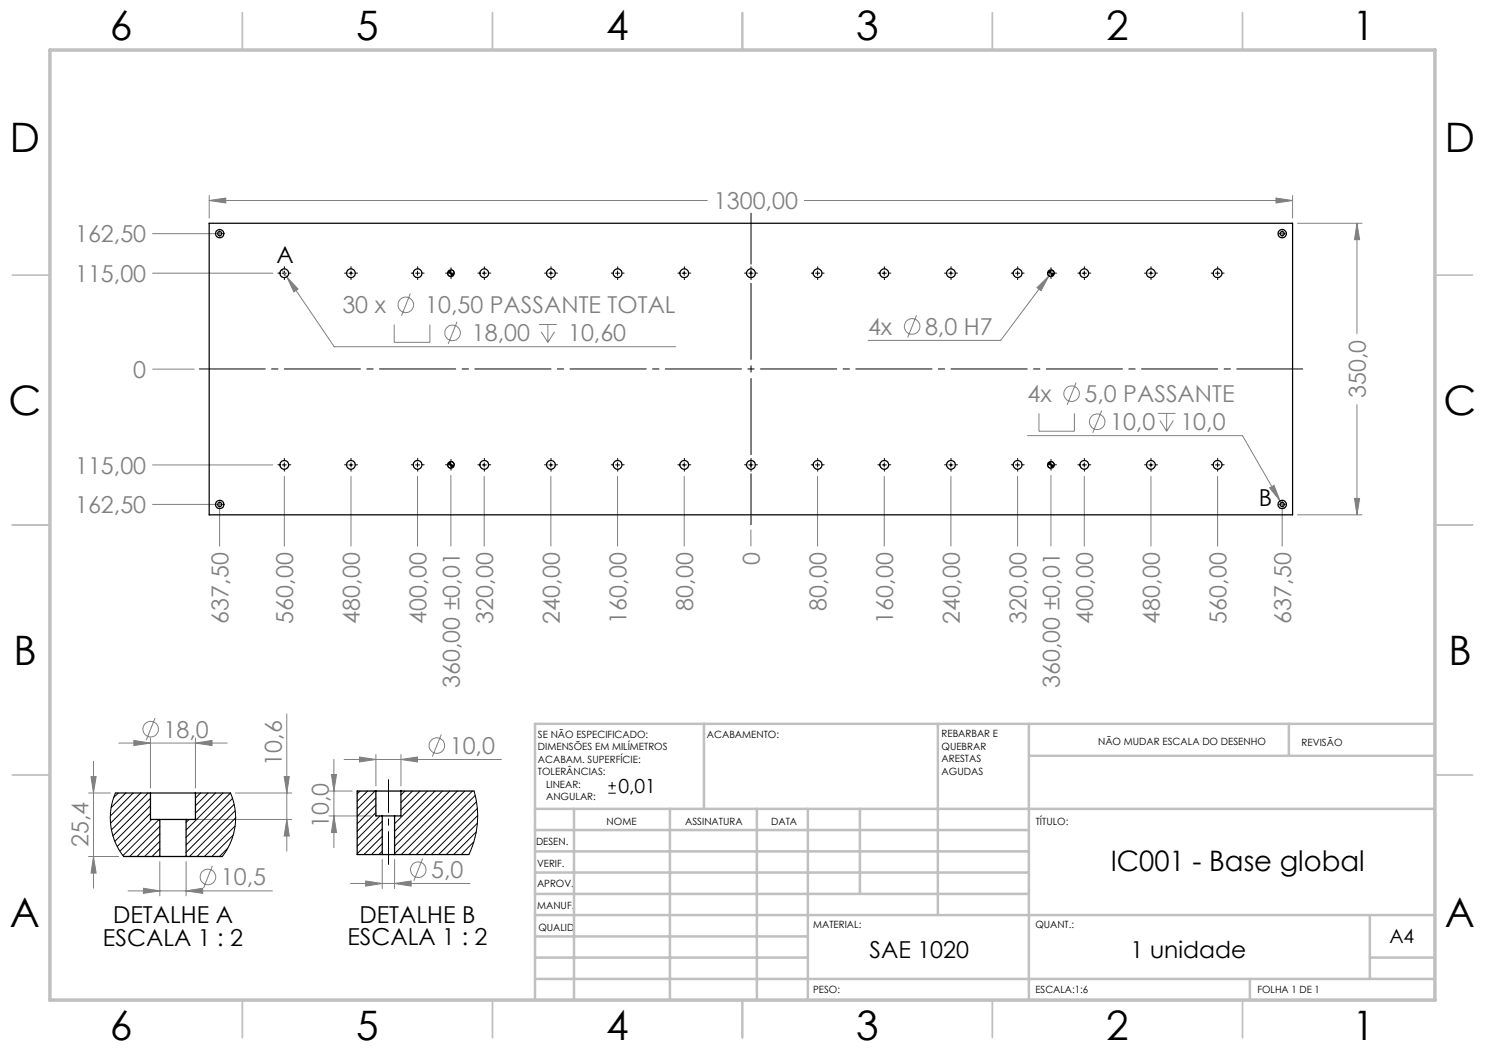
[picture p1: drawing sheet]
<svg xmlns="http://www.w3.org/2000/svg" width="297mm" height="210mm" viewBox="0 0 297 210" stroke-linecap="round" stroke-linejoin="round" font-family="sans-serif">
<g fill="none" stroke="#808080" stroke-width=".2">
<path d="M41.8 39.1v4.5M255.2 39.6l3.3 .5-3.3 .5zM258.5 39.1v4.5M30.5 54.6h24.1M30.5 46.7h12.4M41.8 40.1l3.4-.5v1zM41.8 40.1h99.7M56.4 53.9l1 1.5M57.4 55.4l2.2 2.4-.8 .6zM57.4 55.4l9.5 13.9h68.2M82.1 58.7l-1.8 4.5M160.9 40.1h97.6"/>
<path d="M207.4 57.5l2.4-2.3-1.6 2.9zM209.8 55.2l-9.7 12.9h-26.5M210.6 54.1l-.8 1.1M259.5 44.7h12.9M271.4 44.7v22M271.4 44.7l.5 3.2h-1zM30.5 73.8h8.3M78.8 64.9v3.6h7.2v-3.6M91.4 64.3l-1.8 4.5M107.8 64.9h3.5M108.2 66.3l1.4 2.2M109.6 64.9v3.6"/>
<path d="M110.9 66.3l-1.3 2.2M183.3 63.1l-1.8 4.4M215.2 76.5l-1.8 4.5M30.5 93h24.1M56.9 95.3v13.9M70.2 95.3v13.9M83.5 95.3v13.9M90.2 95.1v14.1M96.8 95.3v13.9M110.2 95.3v13.9M123.5 95.3v13.9M136.8 95.3v13.9"/>
<path d="M163.5 95.3v13.9M176.8 95.3v13.9M190.2 95.3v13.9M203.5 95.3v13.9M205.5 87.1h43l7.5 13.1M207.8 82.7v3.5h7.1v-3.5M210.2 95.1v14.1M216.9 95.3v13.9M220.3 82.1l-1.8 4.5M230.2 95.3v13.9M231.6 82.7h3.5M232 84.1l1.3 2.1"/>
<path d="M233.3 82.7v3.5M234.7 84.1l-1.4 2.1M243.5 95.3v13.9M253.9 97.6l.9-.5 1.2 3.1zM270.9 99.7h1l-.5 3.3zM271.4 80.9v22.1M30.5 100.9h12.4M43.9 101.9v7.3M150.2 106v3.2M256 100.2l.9 1.4M256.4 101.9v7.3M259.5 103h12.9"/>
<path d="M17.7 158.6h4.4M18.2 155.3h1l-.5 3.3zM18.7 152.3v25.4M23.7 148.6h21.7M26.8 148.1l3.3 .5-3.3 .5zM30.1 147.6v10M31 143.6l-1.8 4.5M39.1 148.6l3.3-.5v1zM39.1 147.6v10M47.1 158.6h11.2M56.8 155.3h1.1l-.5 3.3zM57.4 142.8v27.4"/>
<path d="M65.8 158.2h4.6M66.3 154.9h1l-.5 3.3zM66.8 151.9v17.6M68.8 151.9h31.5M71.9 151.4l3.3 .5-3.3 .5zM75.2 150.9v6.3M80.2 151.9l3.3-.5v1zM80.2 150.9v6.3M88.3 146.9l-1.8 4.4M17.7 171.3h6M18.7 171.3l.5 3.3h-1zM25.6 178.2h28.9"/>
<path d="M28.7 177.7l3.3 .5-3.3 .5zM32 172.3v6.9M37.2 178.2l3.3-.5v1zM37.2 172.3v6.9M38.2 163.9h20.1M42.5 173.2l-1.8 4.4M57.4 163.9l.5 3.3h-1.1zM65.8 163.2h8.4M66.8 163.2l.5 3.3h-1zM70.1 176.7h23.9M73.1 176.2l3.3 .5-3.3 .5zM76.4 171.9v5.8"/>
<path d="M78.9 176.7l3.3-.5v1zM78.9 171.9v5.8M84.5 171.7l-1.7 4.5"/>
<circle cx="81.2" cy="61" r="1.56"/>
<circle cx="90.5" cy="66.6" r="1.56"/>
<circle cx="182.4" cy="65.3" r="1.56"/>
<circle cx="214.3" cy="78.7" r="1.56"/>
<circle cx="219.4" cy="84.4" r="1.56"/>
<circle cx="30.1" cy="145.8" r="1.55"/>
<circle cx="87.4" cy="149.1" r="1.56"/>
<circle cx="41.6" cy="175.4" r="1.55"/>
<circle cx="83.6" cy="173.9" r="1.55"/>
</g>
<g fill="none" stroke="#000" stroke-width=".2">
<path d="M56.4 54.6h.9M56.9 54.2v.9M69.8 54.6h.8M70.2 54.2v.9M83.1 54.6h.8M83.5 54.2v.9M89.5 54.6a.65 .65 0 0 0 .7 .7M89.8 54.6h.8M90.2 54.2v.9M90.2 54a.66 .66 0 0 1 .6 .6M96.4 54.6h.9M96.8 54.2v.9"/>
<path d="M109.8 54.6h.8M110.2 54.2v.9M123.1 54.6h.8M123.5 54.2v.9M136.4 54.6h.9M136.8 54.2v.9M149.8 54.6h.8M150.2 54.2v.9M163.1 54.6h.8M163.5 54.2v.9M176.4 54.6h.9M176.8 54.2v.9"/>
<path d="M189.8 54.6h.8M190.2 54.2v.9M203.1 54.6h.8M203.5 54.2v.9M209.5 54.6v.1a.66 .66 0 0 0 .7 .6M210.2 54l.4 .1 .3 .5M216.4 54.6h.9M216.9 54.2v.9M229.8 54.6h.8M230.2 54.2v.9M243.1 54.6h.8M243.5 54.2v.9"/>
<path d="M56.4 93h.9M56.9 92.6v.8M69.8 93h.8M70.2 92.6v.8M83.1 93h.8M83.5 92.6v.8M89.5 93a.65 .65 0 0 0 .7 .7M89.8 93h.8M90.2 92.6v.8M90.2 92.3a.61 .61 0 0 1 .6 .7M96.4 93h.9M96.8 92.6v.8"/>
<path d="M109.8 93h.8M110.2 92.6v.8M123.1 93h.8M123.5 92.6v.8M136.4 93h.9M136.8 92.6v.8M149.8 93h.8M150.2 92.6v.8M163.1 93h.8M163.5 92.6v.8M176.4 93h.9M176.8 92.6v.8"/>
<path d="M189.8 93h.8M190.2 92.6v.8M203.1 93h.8M203.5 92.6v.8M209.5 93l.3 .5 .4 .2M210.2 92.3a.65 .65 0 0 1 .7 .7M216.4 93h.9M216.9 92.6v.8M229.8 93h.8M230.2 92.6v.8M243.1 93h.8M243.5 92.6v.8"/>
<path d="M121.7 158.6h1.5M121.7 157.2h1.5M122.4 156.4v1.5"/>
</g>
<path d="M77.7 155.9v17" fill="none" stroke="#000" stroke-width=".2" stroke-dasharray="15.2 1.3 1.3 1.3" stroke-dashoffset="8.7"/>
<path d="M150.2 42.6v62.4" fill="none" stroke="#000" stroke-width=".2" stroke-dasharray="15.2 1.3 1.3 1.3" stroke-dashoffset="5"/>
<path d="M260.5 73.8h-220.6" fill="none" stroke="#000" stroke-width=".2" stroke-dasharray="15.2 1.3 1.3 1.3" stroke-dashoffset="2.1"/>
<g fill="none" stroke="#000" stroke-width=".2" stroke-dasharray="15.2 1.3 1.3 1.3">
<path d="M56 54.6h-.4M56.9 55.5v.4M56.9 53.8v-.5M57.7 54.6h.5M69.4 54.6h-.5M70.2 55.5v.4M70.2 53.8v-.5M71 54.6h.5M82.7 54.6h-.5M83.5 55.5v.4M83.5 53.8v-.5M84.4 54.6h.4"/>
<path d="M89.4 54.6h-.3M90.2 55.5v.2M90.2 53.8v-.3M96 54.6h-.4M96.9 55.5v.4M96.9 53.8v-.5M97.7 54.6h.5M109.4 54.6h-.5M110.2 55.5v.4M110.2 53.8v-.5M111 54.6h.5M122.7 54.6h-.5"/>
<path d="M123.5 55.5v.4M123.5 53.8v-.5M124.4 54.6h.4M136 54.6h-.4M136.9 55.5v.4M136.9 53.8v-.5M137.7 54.6h.5M149.4 54.6h-.5M150.2 55.5v.4M150.2 53.8v-.5M151 54.6h.5M162.7 54.6h-.5"/>
<path d="M163.5 55.5v.4M163.5 53.8v-.5M164.4 54.6h.4M176 54.6h-.4M176.9 55.5v.4M176.9 53.8v-.5M177.7 54.6h.5M189.4 54.6h-.5M190.2 55.5v.4M190.2 53.8v-.5M191 54.6h.5M202.7 54.6h-.5"/>
<path d="M203.5 55.5v.4M203.5 53.8v-.5M204.4 54.6h.4M210.2 54.6h-.4M210.2 54.6v.4M210.2 54.6h.4M210.2 54.6v-.4M210.2 55.5v.2M210.2 53.8v-.3M211 54.6h.3M216 54.6h-.4M216.9 55.5v.4"/>
<path d="M216.9 53.8v-.5M217.7 54.6h.5M229.4 54.6h-.5M230.2 55.5v.4M230.2 53.8v-.5M231 54.6h.5M242.7 54.6h-.5M243.5 55.5v.4M243.5 53.8v-.5M244.4 54.6h.4M56 93h-.4M56.9 93.8v.5"/>
<path d="M56.9 92.1v-.4M57.7 93h.5M69.4 93h-.5M70.2 93.8v.5M70.2 92.1v-.4M71 93h.5M82.7 93h-.5M83.5 93.8v.5M83.5 92.1v-.4M84.4 93h.4M89.4 93h-.3M90.2 93.8v.2"/>
<path d="M90.2 92.1v-.2M96 93h-.4M96.9 93.8v.5M96.9 92.1v-.4M97.7 93h.5M109.4 93h-.5M110.2 93.8v.5M110.2 92.1v-.4M111 93h.5M122.7 93h-.5M123.5 93.8v.5M123.5 92.1v-.4"/>
<path d="M124.4 93h.4M136 93h-.4M136.9 93.8v.5M136.9 92.1v-.4M137.7 93h.5M149.4 93h-.5M150.2 93.8v.5M150.2 92.1v-.4M151 93h.5M162.7 93h-.5M163.5 93.8v.5M163.5 92.1v-.4"/>
<path d="M164.4 93h.4M176 93h-.4M176.9 93.8v.5M176.9 92.1v-.4M177.7 93h.5M189.4 93h-.5M190.2 93.8v.5M190.2 92.1v-.4M191 93h.5M202.7 93h-.5M203.5 93.8v.5M203.5 92.1v-.4"/>
<path d="M204.4 93h.4M210.2 93h-.4M210.2 93v.4M210.2 93h.4M210.2 93v-.5M210.2 93.8v.2M210.2 92.1v-.2M211 93h.3M216 93h-.4M216.9 93.8v.5M216.9 92.1v-.4M217.7 93h.5"/>
<path d="M229.4 93h-.5M230.2 93.8v.5M230.2 92.1v-.4M231 93h.5M242.7 93h-.5M243.5 93.8v.5M243.5 92.1v-.4M244.4 93h.4"/>
</g>
<g fill="none" stroke="#808000" stroke-width=".2" stroke-dasharray="15.2 1.3 1.3 1.3">
<path d="M43.5 46.7h-.4M44 47.1v.4M44 46.3v-.4M44.4 46.7h.4M256 46.7h-.4M256.5 47.1v.4M256.5 46.3v-.4M256.9 46.7h.4M43.5 100.9h-.4M44 101.3v.4M44 100.5v-.5M44.4 100.9h.4"/>
<path d="M256 100.9h-.4M256.5 101.3v.4M256.5 100.5v-.5M256.9 100.9h.4"/>
</g>
<path d="M43.5 46.7h.8M43.9 46.3v.9M256 46.7h.9M256.4 46.3v.9M43.5 100.9h.8M43.9 100.5v.8M256 100.9h.9M256.4 100.5v.8" fill="none" stroke="#808000" stroke-width=".2"/>
<g fill="none" stroke="#c0c0c0" stroke-width=".35">
<path d="M48.5 2.5v7.5M98.5 2.5v7.5M148.5 2.5v7.5M198.5 2.5v7.5M248.5 2.5v7.5M2.5 55h7.5M287 55h7.5M2.5 105h7.5M287 105h7.5M2.5 155h7.5M287 155h7.5M48.5 200v7.5"/>
<path d="M98.5 200v7.5M148.5 200v7.5M198.5 200v7.5M248.5 200v7.5"/>
</g>
<g fill="none" stroke="#c0c0c0" stroke-width=".5">
<path d="M140.8 144.8v17M187.6 144.8v38.2M205.8 144.8v55.2M205.8 151.2h81.2M257.8 144.8v6.4M287 144.8h-180v55.2M107 161.8h180M107 178.8h98.8M107 174.5h98.8M107 170.3h98.8M107 166h98.8M114.8 161.8v38.2"/>
<path d="M134 161.8v38.2M151.4 161.8v38.2M161.6 161.8v38.2M172 161.8v17M107 195.8h180M107 191.5h54.6M107 187.3h54.6M107 183h180M250 195.8v4.2M274 191.5h13M274 183v12.8"/>
</g>
<path d="M10 10h277v190h-277z" fill="none" stroke="#c0c0c0" stroke-width=".7"/>
<path d="M90.2 54.6v.7a.61 .61 0 0 0 .6-.7zM89.7 54.1l-.2 .5h.7v-.6zM90.2 93v.7a.66 .66 0 0 0 .6-.7zM89.7 92.5l-.2 .5h.7v-.7zM210.2 93v.7l.4-.2 .3-.4v-.1zM209.8 92.5l-.3 .5h.7v-.7zM210.2 54.6v.7a.65 .65 0 0 0 .7-.7zM209.7 54.2l-.2 .4h.7v-.6z" fill="#000"/>
<g fill="#808080">
<path d="M207.4 57.5l.8 .6 1.6-2.9zM253.9 97.6l2.1 2.6-1.2-3.1zM57.4 55.4l1.4 3 .8-.6z"/>
<path d="M41.8 40.1l3.4-.5v1zM255.2 39.6l3.3 .5-3.3 .5z"/>
<path d="M66.8 163.2l.5 3.3h-1zM66.3 154.9h1l-.5 3.3zM18.7 171.3l.5 3.3h-1zM18.2 155.3h1l-.5 3.3z"/>
<path d="M270.9 99.7h1l-.5 3.3zM271.4 44.7l.5 3.2h-1z"/>
<path d="M56.8 155.3h1.1l-.5 3.3zM57.4 163.9l.5 3.3h-1.1z"/>
<path d="M28.7 177.7l3.3 .5-3.3 .5zM37.2 178.2l3.3-.5v1z"/>
<path d="M73.1 176.2l3.3 .5-3.3 .5zM78.9 176.7l3.3-.5v1zM71.9 151.4l3.3 .5-3.3 .5zM80.2 151.9l3.3-.5v1zM26.8 148.1l3.3 .5-3.3 .5zM39.1 148.6l3.3-.5v1z"/>
</g>
<g fill="none" stroke="#000" stroke-width=".25">
<path d="M41.8 44.7h216.7v58.3h-216.7zM23.1 158.6h7M30.1 158.6h9M30.1 158.6v5.3h1.9M39.1 158.6v5.3h-1.9M39.1 158.6h7M75.2 158.2h5M75.2 158.2v5h1.2M75.2 158.2h-3.8v12.7h5M80.2 158.2v5h-1.3M80.2 158.2h14.6M24.7 171.3h7.3"/>
<path d="M32 163.9h5.2M32 171.3h5.2M32 163.9v7.4M37.2 171.3h7.3M37.2 163.9v7.4M76.4 163.2h2.5M76.4 170.9h2.5M76.4 163.2v7.7M78.9 163.2v7.7M78.9 170.9h14.9"/>
<circle cx="43.9" cy="46.7" r=".42"/>
<circle cx="43.9" cy="46.7" r=".82"/>
<circle cx="56.9" cy="54.7" r=".87"/>
<circle cx="70.2" cy="54.7" r=".87"/>
<circle cx="83.5" cy="54.7" r=".87"/>
<circle cx="90.2" cy="54.7" r=".67"/>
<circle cx="96.9" cy="54.7" r=".87"/>
<circle cx="110.2" cy="54.7" r=".87"/>
<circle cx="123.5" cy="54.7" r=".87"/>
<circle cx="136.8" cy="54.7" r=".88"/>
<circle cx="150.2" cy="54.7" r=".88"/>
<circle cx="163.5" cy="54.7" r=".88"/>
<circle cx="176.9" cy="54.7" r=".88"/>
<circle cx="190.2" cy="54.7" r=".87"/>
<circle cx="203.5" cy="54.7" r=".87"/>
<circle cx="210.2" cy="54.7" r=".67"/>
<circle cx="216.8" cy="54.7" r=".87"/>
<circle cx="230.2" cy="54.7" r=".87"/>
<circle cx="243.5" cy="54.7" r=".87"/>
<circle cx="256.4" cy="46.7" r=".42"/>
<circle cx="256.4" cy="46.7" r=".84"/>
<circle cx="56.9" cy="93" r=".87"/>
<circle cx="70.2" cy="93" r=".87"/>
<circle cx="83.5" cy="93" r=".87"/>
<circle cx="90.2" cy="93" r=".67"/>
<circle cx="96.9" cy="93" r=".87"/>
<circle cx="110.2" cy="93" r=".87"/>
<circle cx="123.5" cy="93" r=".87"/>
<circle cx="136.8" cy="93" r=".88"/>
<circle cx="150.2" cy="93" r=".88"/>
<circle cx="163.5" cy="93" r=".88"/>
<circle cx="176.9" cy="93" r=".88"/>
<circle cx="190.2" cy="93" r=".87"/>
<circle cx="203.5" cy="93" r=".87"/>
<circle cx="210.2" cy="93" r=".67"/>
<circle cx="216.8" cy="93" r=".87"/>
<circle cx="230.2" cy="93" r=".87"/>
<circle cx="243.5" cy="93" r=".87"/>
<circle cx="43.9" cy="100.9" r=".41"/>
<circle cx="43.9" cy="100.9" r=".83"/>
<circle cx="256.4" cy="100.9" r=".85"/>
<circle cx="256.4" cy="100.9" r=".41"/>
</g>
<g fill="none" stroke="#000" stroke-width=".2">
<path d="M23.1 158.6l-.6 1.6-.3 1.7-.2 1.3 .2 2 .3 1.7 .5 1.5 .7 1.3 1 1.6M23.7 158.6l-1 .9M25.2 158.6l-3 2.9M26.6 158.6l-4.5 4.6M28.2 158.6l-6.1 6M29.6 158.6l-7.3 7.4M30.1 159.7l-7.5 7.5M40.1 158.6l-1 1M41.6 158.6l-2.5 2.5M43.1 158.6l-4 4M44.6 158.6l-7.4 7.4M46.5 159.7l-9.3 9.3"/>
<path d="M72 158.2l-.6 .6M73.5 158.2l-2.1 2.1M75 158.2l-3.6 3.6M75.2 159.5l-3.8 3.8M81 158.2l-.8 .8M82.5 158.2l-2.3 2.3M84 158.2l-3.8 3.8M85.5 158.2l-6.6 6.5M87 158.2l-8.1 8.1M88.5 158.2l-9.6 9.5M90 158.2l-11.1 11M91.5 158.2l-12.6 12.5"/>
<path d="M93 158.2l-12.7 12.7M94.5 158.2l-12.7 12.7M94.8 158.2l.7 3.3v3l-.5 2.9-.5 1.9-.7 1.6v-.1M95 159.1l-11.7 11.8M30.1 161.1l-7.1 7.2M30.1 162.7l-6.6 6.6M30.3 163.9l-6.3 6.3M31.8 163.9l-7.2 7.2M32 165.3l-6.1 6M32 166.7l-4.6 4.6M32 168.3l-3.1 3M32 169.7l-1.6 1.6"/>
<path d="M32 171.3h-.1M37.8 163.9l-.6 .6M45.5 169.6l-1.6 1.7M46.6 167.1l-4.2 4.2M46.8 160.9l-9.6 9.6M47 162.2l-9.1 9.1M47 165.2l-6.1 6.1M47.1 163.6l-7.7 7.7M47.1 163.6l-.2-2.5-.8-2.5-8.9 8.9M47.1 163.6l-.2 2.3-.5 1.8-.7 1.7-1.2 1.9M75.2 161l-3.8 3.8M75.2 162.5l-3.8 3.8"/>
<path d="M76 163.2l-4.6 4.6M76.4 164.2l-5 5.1M76.4 165.8l-5 4.9M76.4 167.2l-3.6 3.7M76.4 168.7l-2.1 2.2M76.4 170.2l-.6 .7M79 163.2l-.1 .1M94.8 168.4l-2.5 2.5M95.3 166.4l-4.6 4.5M95.3 160.4l-10.5 10.5M95.5 161.7l-9.2 9.2M95.5 164.7l-6.2 6.2"/>
<path d="M95.5 163.1l-7.8 7.8"/>
</g>
<g font-size="8.1">
<text x="22" y="8">6</text>
<text x="71.2" y="8">5</text>
<text x="121.2" y="8">4</text>
<text x="171.3" y="8">3</text>
<text x="221.3" y="8">2</text>
<text x="270.5" y="8">1</text>
<text x="2" y="30.5">D</text>
<text x="289" y="30.5">D</text>
<text x="1.7" y="83">C</text>
<text x="288.7" y="83">C</text>
<text x="2.7" y="133">B</text>
<text x="289.7" y="133">B</text>
<text x="2" y="185.5">A</text>
<text x="289" y="185.5">A</text>
<text x="22" y="208">6</text>
<text x="71.2" y="208">5</text>
<text x="121.2" y="208">4</text>
<text x="171.3" y="208">3</text>
<text x="221.3" y="208">2</text>
<text x="270.5" y="208">1</text>
</g>
<text font-size="5.6" x="222.1" y="174.1">IC001 - Base global</text>
<g font-size="4.7" fill="#808080">
<text x="142.8" y="41.8">1300,00</text>
<text x="15" y="48.5">162,50</text>
<text x="15" y="56.4">115,00</text>
<text x="68.5" y="62.7">30 x</text>
<text x="85" y="62.7">10,50 PASSANTE TOTAL</text>
<text x="94.4" y="68.3">18,00</text>
<text x="113.6" y="68.3">10,60</text>
<text x="173.6" y="67">4x</text>
<text x="185" y="67">8,0 H7</text>
<text x="26.7" y="75.6">0</text>
<text x="205.5" y="80.4">4x</text>
<text x="216.9" y="80.4">5,0 PASSANTE</text>
<text x="273.2" y="79.6" transform="rotate(-90 273.2 79.6)">350,0</text>
<text x="222" y="86">10,0</text>
<text x="236.1" y="86">10,0</text>
<text x="15" y="94.7">115,00</text>
<text x="15" y="102.6">162,50</text>
<text x="152" y="113.1" transform="rotate(-90 152 113.1)">0</text>
<text x="45.7" y="124.7" transform="rotate(-90 45.7 124.7)">637,50</text>
<text x="58.6" y="124.7" transform="rotate(-90 58.6 124.7)">560,00</text>
<text x="72" y="124.7" transform="rotate(-90 72 124.7)">480,00</text>
<text x="85.3" y="124.7" transform="rotate(-90 85.3 124.7)">400,00</text>
<text x="98.6" y="124.7" transform="rotate(-90 98.6 124.7)">320,00</text>
<text x="112" y="124.7" transform="rotate(-90 112 124.7)">240,00</text>
<text x="125.3" y="124.7" transform="rotate(-90 125.3 124.7)">160,00</text>
<text x="138.6" y="122.1" transform="rotate(-90 138.6 122.1)">80,00</text>
<text x="165.3" y="122.1" transform="rotate(-90 165.3 122.1)">80,00</text>
<text x="178.6" y="124.7" transform="rotate(-90 178.6 124.7)">160,00</text>
<text x="192" y="124.7" transform="rotate(-90 192 124.7)">240,00</text>
<text x="205.3" y="124.7" transform="rotate(-90 205.3 124.7)">320,00</text>
<text x="218.6" y="124.7" transform="rotate(-90 218.6 124.7)">400,00</text>
<text x="232" y="124.7" transform="rotate(-90 232 124.7)">480,00</text>
<text x="245.3" y="124.7" transform="rotate(-90 245.3 124.7)">560,00</text>
<text x="258.2" y="124.7" transform="rotate(-90 258.2 124.7)">637,50</text>
<text x="92" y="137.6" transform="rotate(-90 92 137.6)">360,00 ±0,01</text>
<text x="212" y="137.6" transform="rotate(-90 212 137.6)">360,00 ±0,01</text>
<text x="32.7" y="147.5">18,0</text>
<text x="56.4" y="153.1" transform="rotate(-90 56.4 153.1)">10,6</text>
<text x="90" y="150.8">10,0</text>
<text x="65.8" y="165.6" transform="rotate(-90 65.8 165.6)">10,0</text>
<text x="17.7" y="169.5" transform="rotate(-90 17.7 169.5)">25,4</text>
<text x="44.2" y="177.1">10,5</text>
<text x="86.2" y="175.6">5,0</text>
</g>
<g font-size="4.7">
<text x="55.3" y="52.6">A</text>
<text x="251.8" y="101.3">B</text>
<text x="22.6" y="184.6">DETALHE A</text>
<text x="71.9" y="184.5">DETALHE B</text>
<text x="20.6" y="189.1">ESCALA 1 : 2</text>
<text x="69.5" y="189">ESCALA 1 : 2</text>
<text x="173.9" y="191.6">SAE 1020</text>
<text x="226.1" y="191.6">1 unidade</text>
</g>
<g font-size="3.9">
<text x="123.7" y="158.6">0,01</text>
<text x="277.9" y="188.5">A4</text>
</g>
<g font-size="2">
<text x="107.6" y="147.6">SE NÃO ESPECIFICADO:</text>
<text x="141.4" y="147.6">ACABAMENTO:</text>
<text x="188.3" y="147.5">REBARBAR E</text>
<text x="188.3" y="150">QUEBRAR</text>
<text x="219.6" y="149">NÃO MUDAR ESCALA DO DESENHO</text>
<text x="260.3" y="149.2">REVISÃO</text>
<text x="107.6" y="150.1">DIMENSÕES EM MILÍMETROS</text>
<text x="107.6" y="152.6">ACABAM. SUPERFÍCIE:</text>
<text x="107.6" y="155.1">TOLERÂNCIAS:</text>
<text x="188.3" y="152.5">ARESTAS</text>
<text x="188.3" y="155">AGUDAS</text>
<text x="109.2" y="157.6">LINEAR:</text>
<text x="109.2" y="160.1">ANGULAR:</text>
<text x="121.3" y="165">NOME</text>
<text x="137" y="164.9">ASSINATURA</text>
<text x="154.2" y="164.9">DATA</text>
<text x="207.2" y="164.9">TÍTULO:</text>
<text x="107.2" y="169.1">DESEN.</text>
<text x="107.4" y="173.3">VERIF.</text>
<text x="107.4" y="177.4">APROV.</text>
<text x="107.5" y="181.8">MANUF.</text>
<text x="162.7" y="185.5">MATERIAL:</text>
<text x="207.1" y="185.5">QUANT.:</text>
<text x="107.7" y="186.1">QUALID</text>
<text x="162.6" y="198.5">PESO:</text>
<text x="207.1" y="198.6">ESCALA:1:6</text>
<text x="251.5" y="198.6">FOLHA 1 DE 1</text>
</g>
</svg>
